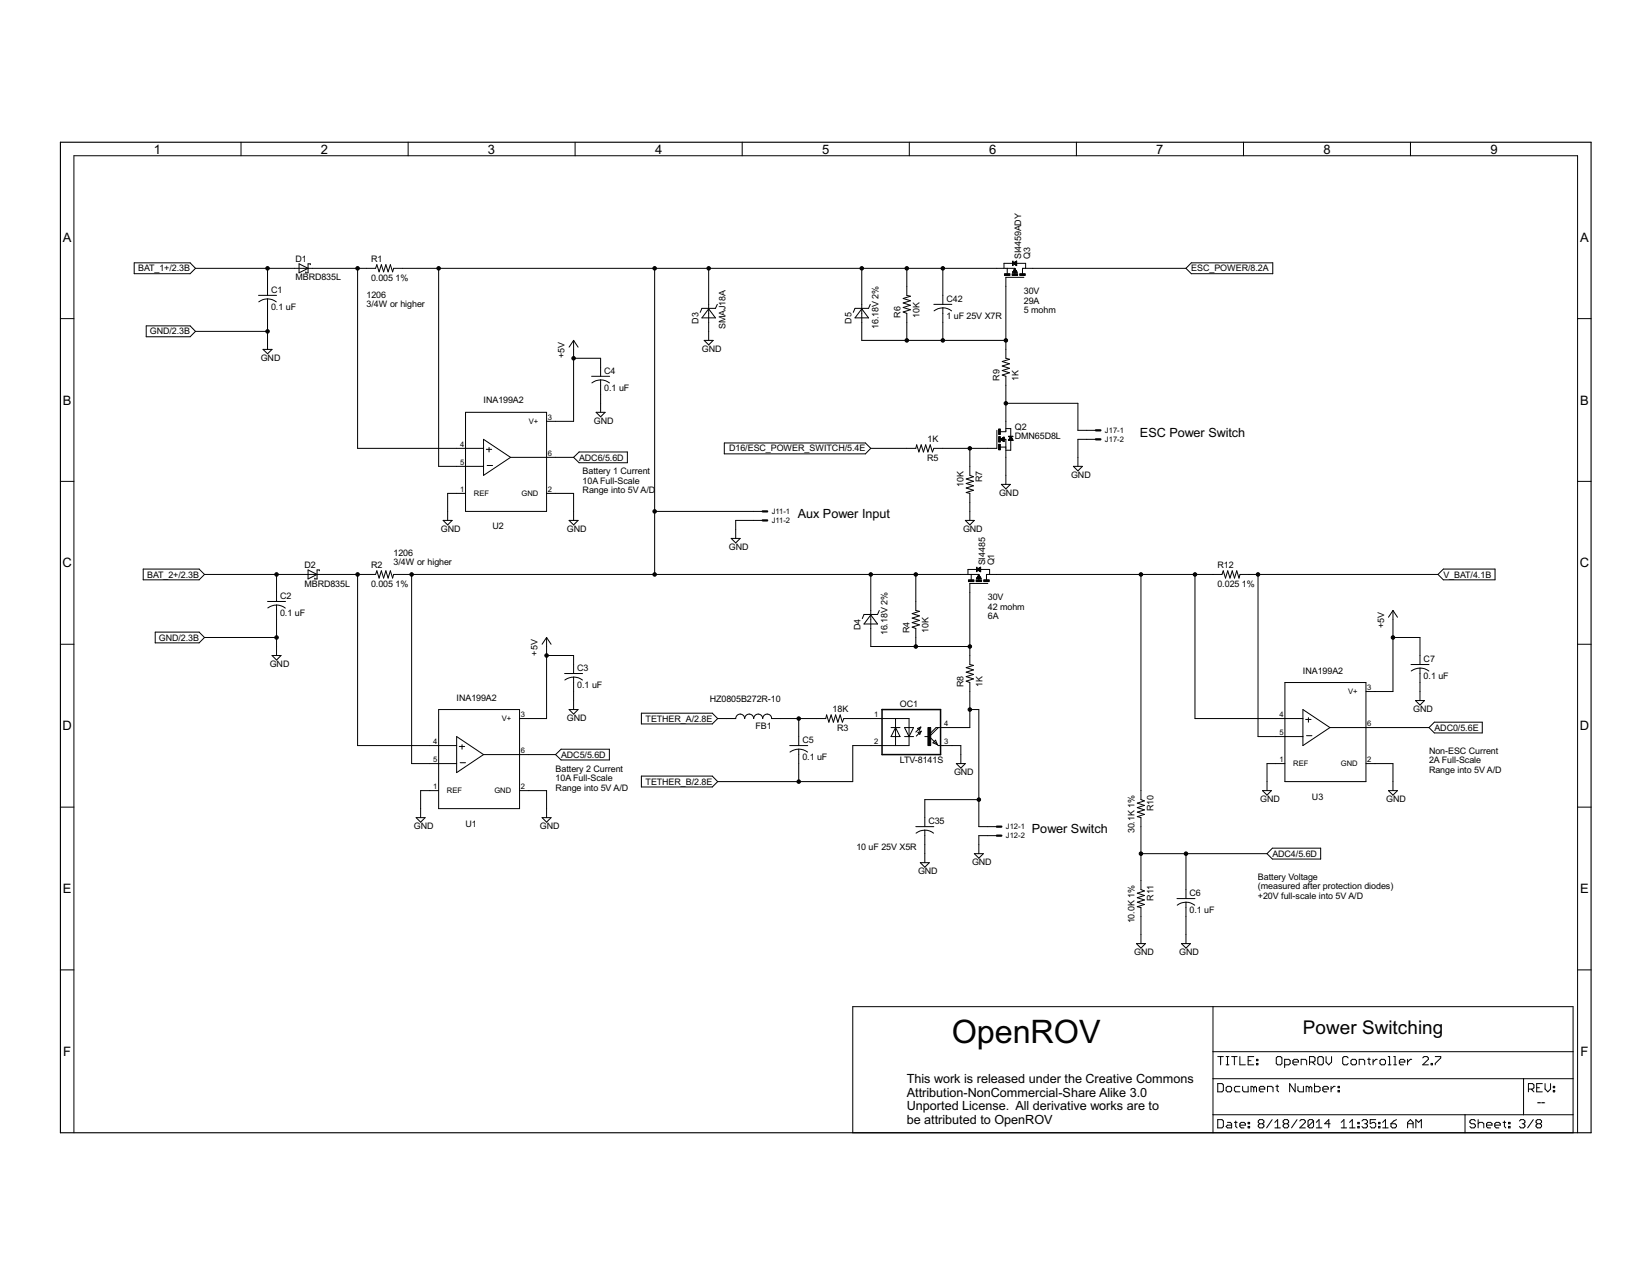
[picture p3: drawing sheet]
<svg xmlns="http://www.w3.org/2000/svg" width="279mm" height="216mm" viewBox="0 0 279 216" stroke-linecap="round" stroke-linejoin="round" font-family="sans-serif">
<g fill="none" stroke="#000" stroke-width=".17">
<path d="M40.8 24.1v2.3M69.1 24.1v2.3M97.3 24.1v2.3M125.6 24.1v2.3M153.9 24.1v2.3M182.2 24.1v2.3M210.4 24.1v2.3M238.7 24.1v2.3M10.2 53.9h2.3M22.7 44.5h9.5l.9 .9-.9 .9h-9.5zM24.7 55.1h7.5l.9 1-.9 .9h-7.5zM33.1 45.4h30.5l.2-.6 .4 1.2 .3-1.2 .4 1.2 .4-1.2 .4 1.2 .4-1.2 .3 1.2 .2-.6h105.1v1"/>
<path d="M33.1 56.1h12.2M43.8 50h3M44.5 59.1h1.5l-.7 .8zM45.3 50.6a2.36 2.36 0 0 1 1.5 .5M45.3 50.6a2.36 2.36 0 0 0-1.5 .5M45.3 45.4v4.6M45.3 50.6v8.5M50.6 44.6l1.5 .8-1.5 .8zM52.5 44.8v-.2h-.4v1.6h-.3v-.2M60.5 45.4v30.5h21.3M74.2 45.4v33.5h7.6M97.1 57.6v13.7h-4.6"/>
<path d="M97.1 57.6l.7 1.1M97.1 57.6l-.8 1.1M110.8 45.4v51.8M119.2 57.6h1.5l-.8 .8zM119.9 52.3l1.2 1.5h-2.3zM119.9 45.4v12.2M121.4 51.5l-.3 .7h-2.3l-.3 .7M145.8 52.3l1.2 1.5h-2.3zM145.8 45.4v12.2h24.4M147.3 51.5l-.3 .7h-2.3l-.3 .7M153.5 45.4v4.6l.6 .1-1.3 .4 1.3 .4-1.3 .4 1.3 .3-1.3 .4 1.3 .4-1.3 .4 .7 .2v4.6M158 51.5h3.1"/>
<path d="M159.6 52.1a2.36 2.36 0 0 1 1.4 .5M159.6 52.1a2.36 2.36 0 0 0-1.5 .5M159.6 45.4v6.1M159.6 52.1v5.5M169.9 45.4v-.8h3.7v.8M170.5 45.4v.9M171.4 46h.7M171.4 44.6l.6-.4v.7zM171.4 45.9h.6M171.5 45.9h.5M171.5 44.6h.5M171.5 45.8h.5"/>
<path d="M171.5 44.5h.5M171.6 45.8h.3M171.6 44.5h.4M171.6 45.7h.3M171.6 44.7h.4M171.7 45.6h.1M171.7 44.4h.3M171.7 44.7h.3M171.7 45.5h.1M171.7 45.5l.4 .6h-.7zM171.8 44.3h.2M171.8 44.8h.2"/>
<path d="M171.9 44.3h.1M171.9 44.8h.1M171.9 44.9h.1M172 44.2h.1M172 44.9h.1M173.3 46.9h-3.1v13.7l.6 .2-1.2 .4 1.2 .4-1.2 .3 1.2 .4-1.2 .4 1.2 .4-1.2 .4 .6 .2v9.3h-.9M200.7 45.4h-27.7v.9M201.6 44.5h13.8v1.8h-13.8l-.9-.9zM267 53.9h2.3M78.8 69.8h13.7v16.7h-13.7zM81.8 74.3l4.6 3.1-4.6 3zM82.3 76h.9"/>
<path d="M82.4 78.8h1M82.8 75.7v.8M86.4 77.4h10.7M97.1 77.4l.9-.9h8.2v1.8h-8.2zM97.1 60.6h4.5v3.1M100.1 63.7h3.1M100.9 69.8h1.5l-.8 .7zM101.6 64.3a2.36 2.36 0 0 1 1.5 .5M101.6 64.3a2.36 2.36 0 0 0-1.4 .5M101.6 64.3v5.5M122.6 75h23.9l.9 .9-.9 .9h-23.9zM164.1 75.9v4.5l.6 .3-1.2 .3 1.2 .4-1.2 .4 1.2 .4-1.2 .4 1.2 .4-1.2 .3 .6 .2v4.6"/>
<path d="M168.7 72.8v3.1h-10.7l-.2 .6-.4-1.2-.4 1.2-.3-1.2-.4 1.2-.4-1.2-.4 1.2-.4-1.2-.1 .6h-7.6M169.3 74.3l.6-.3v.7M169.3 74.3h.9v7.7M169.3 75.6h.9M169.3 74.3l.6 .4M169.3 74.4h.6M169.4 74.4h.5M169.4 74.3h.5M169.5 74.3h.4M169.5 74.5h.4M169.5 74.2h.4M169.6 74.5h.3"/>
<path d="M169.6 74.1h.3M169.7 74.1h.2M169.7 74.6h.2M169.8 74h.1M169.8 74.7h.1M169.9 74.7h.1M169.9 74h.1M170.2 72.5h.8v1.4M170.2 68.2h12.2v4.6h3.1M170.7 74.5h.7M170.7 74.4h.7M170.8 74.4h.6"/>
<path d="M170.8 74.3h.5M170.9 74.2h.4M170.9 74.1h.3M171 74h.2M171 74h.1M171 73.9h.1M171 74.5v1.7h-.8M171 73.9l.4 .6h-.7zM181.7 78.9h1.5l-.8 .8zM185.5 74.3h-3.1v4.6M10.2 81.4h2.3M24.2 96.3h9.5l.9 .9-.9 .9h-9.5z"/>
<path d="M34.6 97.2h29l.2-.6 .4 1.2 .3-1.2 .4 1.2 .4-1.2 .4 1.2 .4-1.2 .3 1.2 .2-.6h99.1v1M46.8 97.2v4.6M52.1 96.4l1.6 .8-1.6 .8zM54 96.6v-.2h-.3v1.6h-.4v-.2M60.5 97.2v29h16.8M69.7 97.2v32h7.6M75 88.1h1.5l-.7 .7zM78.8 83.5h-3v4.6M92.5 83.5h4.6v4.6M96.3 88.1h1.5l-.7 .7zM110.8 86.5h18.3M123.7 91.1h1.6l-.8 .8z"/>
<path d="M129.1 88.1h-4.6v3M147.4 97.2v12.2h16.7M155 97.2v6.1l.6 .1-1.2 .4 1.2 .4-1.2 .4 1.2 .4-1.2 .3 1.2 .4-1.2 .4 .6 .2v3.1M163.4 88.1h1.5l-.8 .7zM164.4 97.2v.9M165.3 97.8h.7M165.3 96.4h-1.5v.8M165.3 96.4l.6-.4v.7zM165.4 97.7h.5M165.4 96.4h.5M165.4 96.3l2.1 .1v.8M165.4 96.3h.5"/>
<path d="M165.4 97.6h.5M165.5 96.4h.4M165.5 97.6h.3M165.5 97.5h.3M165.5 96.5h.4M165.5 96.2h.4M165.5 97.4h.3M165.6 97.4h.1M165.6 96.2h.3M165.6 97.3h.1M165.7 97.3l.3 .6h-.7zM165.7 97.3h.1"/>
<path d="M165.7 96.6h.2M165.7 96.1h.2M165.8 96.1h.1M165.8 96.6h.1M165.8 96.7h.1M165.9 96h.1M165.9 96.7h.1M167.2 98.7h-3.1v13.7l.6 .2-1.2 .4 1.2 .3-1.2 .4 1.2 .4-1.2 .4 1.2 .4-1.2 .4 .6 .2v7.6h-5.7l-1.1 1.1M169.5 82h1.5l-.8 .7zM193.1 97.2v38.1l.6 .2-1.2 .4 1.2 .4-1.2 .4 1.2 .3-1.2 .4 1.2 .4-1.2 .4 .6 .1v12.2l.6 .2-1.2 .4 1.2 .4-1.2 .4 1.2 .4-1.2 .4 1.2 .3-1.2 .4 .6 .2v6.1M202.2 97.2v24.4h18.3M212.9 97.2v27.4h7.6"/>
<path d="M243.4 97.2h-33.6l-.1 .6-.4-1.2-.4 1.2-.4-1.2-.3 1.2-.4-1.2-.4 1.2-.4-1.2-.2 .6h-39.9v.9M244.3 96.3h8.7v1.8h-8.7l-.9-.9zM267 81.4h2.3M10.2 109h2.3M26.3 107h7.4l.9 .9-.9 .9h-7.4zM34.6 107.9h12.2M45.3 101.8h3M45.3 102.9l.7-.4 .8-.1v8.5M46 110.9h1.6l-.8 .8zM46.8 102.4l.8 .1 .7 .4M92.5 107.9v13.7h-4.6M92.5 110.9h4.6v3.1"/>
<path d="M92.5 107.9l.8 1.1M92.5 107.9l-.8 1.1M95.5 114h3.1M97.1 114.6a2.36 2.36 0 0 1 1.5 .5M97.1 114.6l-.8 .1-.7 .4M97.1 114.6v5.5M147.4 104.1l1.1 1.5h-2.3zM148.8 103.3l-.3 .7h-2.3l-.3 .7M217.4 115.5h13.8v16.7h-13.8zM235.7 103.3v13.7h-4.5M235.7 107.9h4.6v4.5M235.7 103.3l.8 1.1"/>
<path d="M235.7 103.3l-.7 1.1M238.8 112.4h3M239.5 118.5h1.6l-.8 .8zM240.3 113a2.36 2.36 0 0 1 1.5 .5M240.3 113.1l-.8 .1-.7 .3M240.3 113.1v5.4M267 109h2.3M10.2 136.6h2.3M70.4 138.3h1.5l-.7 .8zM74.2 120.1h13.7v16.7h-13.7zM74.2 133.8h-3v4.5M77.3 124.6l4.5 3.1-4.5 3z"/>
<path d="M77.7 126.3h.9M77.9 129.1h.9M78.2 126v.8M81.8 127.7h12.2M87.9 133.8h4.6v4.5M91.7 138.3h1.6l-.8 .8zM94 127.7l1-.9h8.1v1.8h-8.1zM96.3 120.1h1.5l-.7 .7zM108.5 131.3h12l1 .9-1 1h-12zM108.5 120.7h12l1 .9-1 .9h-12zM121.5 121.6h3a.76 .76 0 0 1 .8-.8 .76 .76 0 0 1 .7 .8 .76 .76 0 0 1 .8-.8 .76 .76 0 0 1 .8 .8 .76 .76 0 0 1 .7-.8 .76 .76 0 0 1 .8 .8 .76 .76 0 0 1 .7-.8 .76 .76 0 0 1 .8 .8h9.1l.2-.6 .4 1.2 .4-1.2 .3 1.2 .4-1.2 .4 1.2 .4-1.2 .4 1.2 .2-.6h11v4.6h-9.5v6h-22.8M133.6 126.2h3.1"/>
<path d="M135.2 126.7a2.48 2.48 0 0 1 1.5 .6M135.2 126.8l-.8 .1-.7 .4M135.2 121.6v4.6M135.2 126.8v5.4M150.8 123.1h1.5M151.6 123.1l.7 1.5h-1.5zM151.6 121.6v4.6M153.1 124.6h1.5M153.1 123.1h1.5l-.8 1.5zM155 139.9h3M155.3 123.3l.5-.3-.2 .5zM155.4 123.9l.5-.2-.2 .5z"/>
<path d="M155.8 123l-.8 .9M155.9 123.7l-.8 .8M156.5 124.6h.8M157.3 124.6l1.5 1.6h3.8v3M158.3 125.2l.3 .8-.7-.3zM158.8 123.1l-1.5 1.5M161.8 129.2h1.6l-.8 .8zM164.1 120.1h1.6v19.8h3M165.7 135.3h-9.2v4.6M213.7 133.8h1.5l-.8 .7zM217.4 129.2h-3v4.6M220.5 120.1l4.6 3-4.6 3.1z"/>
<path d="M221 121.7h.9M221.1 124.5h.9M221.4 121.4v.8M225.1 123.1h16.7M231.2 129.2h4.5v4.6M235 133.8h1.5l-.8 .7zM242.7 122.2h8.1v1.8h-8.1l-.9-.9zM267 136.6h2.3M155.7 146h1.6l-.8 .7zM156.5 140.5a2.36 2.36 0 0 1 1.5 .5M156.5 140.5a2.36 2.36 0 0 0-1.5 .5M156.5 140.5v5.5"/>
<path d="M164.9 144.4h1.5l-.7 .8zM168.7 141.4h-3v3M192.3 159.7h1.5l-.7 .7zM193.1 144.4h21.3M199.2 152h3M199.9 159.7h1.6l-.8 .7zM200.7 152.7a2.36 2.36 0 0 1 1.5 .5M200.7 152.7a2.36 2.36 0 0 0-1.5 .5M200.7 144.4v7.6M200.7 152.7v7M215.3 143.5h8.2v1.9h-8.2l-.9-1zM10.2 164.1h2.3"/>
<path d="M144.3 170.3h121.9v21.4h-121.9zM205.3 170.3v21.4M205.3 177.9h60.9M206.1 178.8h.9M206.6 178.8v1.4M207.5 178.8h.5M207.7 178.8v1.4M208.4 178.8h1M208.9 178.8v1.4M209.8 178.8v1.4h1M211.2 179.5h.5M212.2 178.8h-1v1.4h1"/>
<path d="M212.6 179.9h.3v.3h-.3zM212.6 179.2h.3v.3h-.3zM216 179l.2-.2h.5l.2 .2v.9l-.2 .3h-.5l-.2-.3zM218.8 179.7h.9v-.2l-.2-.3h-.5l-.2 .3v.4l.2 .3h.5M221.6 179.7h.7l.2-.2v-.5l-.2-.2h-.7v1.4M222.1 179.7l.4 .5M223 179l.2-.2h.5l.2 .2v.9l-.2 .3h-.5l-.2-.3zM224.4 178.8v.9l.5 .5 .4-.5v-.9M228.2 179l-.3-.2h-.4l-.3 .2v.9l.3 .3h.4l.3-.3M228.6 179.5l.3-.3h.4l.3 .3v.4l-.3 .3h-.4l-.3-.3zM231.4 179.2h.5M231.7 179v.9l.2 .3"/>
<path d="M232.4 179.2v1M233.1 179.2h-.3l-.4 .5M233.8 179.2h.4l.3 .3v.4l-.3 .3h-.4l-.3-.3v-.4zM234.9 178.8h.3v1.4M235.9 178.8h.2v1.4M236.8 179.7h.9v-.2l-.2-.3h-.5l-.2 .3v.4l.2 .3h.5M238.2 179.2v1M238.9 179.2h-.2l-.5 .5M240.8 179l.2-.2h.5l.2 .2v.2l-.9 1h.9M242.2 179.9h.2v.3h-.2zM242.9 178.8h.9v.2l-.9 .9v.3M267 164.1h2.3"/>
<path d="M12.5 191.7v-165.3h254.5v165.3M205.3 182.5h60.9M205.3 188.6h60.9M206.1 183.3h.7l.2 .3v.9l-.2 .2h-.7zM206.1 189.4h.7l.2 .3v.9l-.2 .2h-.7zM207.5 184l.2-.2h.5l.2 .2v.5l-.2 .2h-.5l-.2-.2zM207.5 180.2h.5M207.7 189.9h.5l.2 .2v.7h-.7l-.2-.2 .2-.2h.7M208.9 189.9h.5M209.1 189.7v.9l.3 .2M209.8 190.4h1v-.3l-.3-.2h-.4l-.3 .2v.5l.3 .2h.4M209.8 183.8h-.7l-.2 .2v.5l.2 .2h.7"/>
<path d="M210.3 183.8v.7l.2 .2h.7v-.9M211.2 190.6h.3v.2h-.3zM211.2 189.9h.3v.2h-.3zM212.2 184l-.3-.2h-.2v.9M212.2 184l.2-.2 .2 .2v.7M212.2 184v.7M213.1 184.3h.9v-.3l-.2-.2h-.5l-.2 .2v.5l.2 .2h.5M213.2 190.1l-.3 .3v.2l.3 .2h.5l.2-.2v-.2l-.2-.3M213.2 190.1l-.3-.2v-.2l.3-.3h.5l.2 .3v.2l-.2 .2M213.2 190.1h.5M214.5 184.7v-.9h.7l.2 .2v.7M215.3 189.4l-.9 1.4"/>
<path d="M215.8 190.8h.9M215.8 189.9l.4-.5v1.4M215.9 183.8h.5M216.1 183.6v.9l.3 .2M217.4 190.1l-.3 .3v.2l.3 .2h.4l.3-.2v-.2l-.3-.3M217.4 190.1l-.3-.2v-.2l.3-.3h.4l.3 .3v.2l-.3 .2M217.4 190.1h.4M217.4 180.2h.7l.2-.3v-.4l-.2-.3h-.7v1.4M219.2 183.3v1.4l-1-1.4v1.4M219.5 189.4l-.9 1.4M219.6 183.8v.7l.3 .2h.7v-.9M220 189.7l.2-.3h.5l.2 .3v.2l-.9 .9h.9"/>
<path d="M220.2 180.2v-1h.7l.2 .3v.7M221.5 184l-.2-.2h-.3v.9M221.5 184v.7M221.5 184l.3-.2 .2 .2v.7M222.3 189.7v.9l-.2 .2h-.5l-.2-.2M222.3 189.7l-.2-.3h-.5l-.2 .3v.9M222.3 189.7l-.9 .9M222.5 183.3v1.4h.7l.2-.2v-.5l-.2-.2h-.7M222.8 190.8h.9M222.8 189.9l.4-.5v1.4M223.9 184.3h.9v-.3l-.2-.2h-.5l-.2 .2v.5l.2 .2h.5M225.1 190.1h-.9l.7-.7v1.4"/>
<path d="M225.3 183.8v.9M226 183.8h-.3l-.4 .5M226.4 184.5h.3v.2h-.3zM226.4 183.8h.3v.2h-.3zM227 190.8h.9M227 189.9l.4-.5v1.4M228.4 190.8h.9M228.4 189.9l.5-.5v1.4M229.8 190.6h.2v.2h-.2zM229.8 189.9h.2v.2h-.2zM230 180.2v-1h.7l.2 .3v.7M230.5 189.7l.2-.3h.5l.2 .3v.2l-.2 .2"/>
<path d="M230.9 190.1h.3M231.2 190.1l.2 .3v.2l-.2 .2h-.5l-.2-.2M232.8 189.4h-.9v.7l.4-.2h.3l.2 .2v.5l-.2 .2h-.5l-.2-.2M233.3 190.6h.2v.2h-.2zM233.3 189.9h.2v.2h-.2zM234 190.8h.9M234 189.9l.5-.5v1.4M234.9 180.2h.5M235.4 190.1h.7l.2 .3v.2l-.2 .2h-.5l-.2-.2zM235.9 180.2h.4M236.3 189.4l-.4 .3-.5 .4M238.2 190.1h.9"/>
<path d="M238.2 190.8v-.9l.5-.5 .4 .5v.9M239.6 190.8v-1.4l.5 .5 .4-.5v1.4M247.9 188.6v3.1M249.7 189.7l-.3-.3h-.4l-.2 .3v.2l.2 .2h.4l.3 .3v.2l-.3 .2h-.4l-.2-.2M250.1 190.1l.3-.2h.5l.2 .2v.7M250.1 189.4v1.4M251.6 190.4h.9v-.3l-.2-.2h-.5l-.2 .2v.5l.2 .2h.5M253 190.4h.9v-.3l-.2-.2h-.5l-.2 .2v.5l.2 .2h.5M254.4 189.9h.4M254.6 189.7v.9l.2 .2M255.3 190.6h.2v.2h-.2zM255.3 189.9h.2v.2h-.2z"/>
<path d="M257.1 189.7l.3-.3h.4l.3 .3v.2l-.3 .2M257.6 190.1h.2M257.8 182.5v6.1M257.8 190.1l.3 .3v.2l-.3 .2h-.4l-.3-.2M258.7 184.3h.7l.2-.3v-.4l-.2-.3h-.7v1.4M259.1 184.3l.5 .4M259.5 189.4l-1 1.4M260.1 184h.4M260.2 190.1l-.3 .3v.2l.3 .2h.4l.3-.2v-.2l-.3-.3M260.2 190.1l-.3-.2v-.2l.3-.3h.4l.3 .3v.2l-.3 .2M260.2 190.1h.4M261 183.3h-.9v1.4h.9"/>
<path d="M261.5 183.3v1l.4 .4 .5-.4v-1M262.9 184.5h.2v.2h-.2zM262.9 183.8h.2v.2h-.2z"/>
</g>
<path d="M10.2 24.1h259.1v167.6h-259.1z" fill="none" stroke="#000" stroke-width=".19"/>
<g fill="#000" stroke="#000" stroke-width=".17">
<path d="M170 46.3h.9v.3h-.9zM171.3 46.3h.9v.3h-.9zM171.4 44.2v.7zM172.6 46.3h.9v.3h-.9zM169 72.6h.3v.9h-.3zM169 73.9h.3v.9h-.3zM169 75.2h.3v.9h-.3zM170.7 73.8l.7 .1zM163.9 98.1h.9v.3h-.9zM165.2 98.1h.9v.3h-.9zM165.3 96l.1 .7zM166.5 98.1h.9v.3h-.9z"/>
<path d="M157 123.1h.5v3.1h-.5z"/>
</g>
<path d="M149.3 120.1h9.9v7.6h-9.9z" fill="none" stroke="#000" stroke-width=".25"/>
<path d="M185.5 72.8h.7M185.5 74.3h.7M129.1 86.5h.7M129.1 88.1h.7M168.7 139.9h.8M168.7 141.4h.8" fill="none" stroke="#000" stroke-width=".38"/>
<g fill="#000" stroke="#000" stroke-width=".17">
<circle cx="45.3" cy="45.4" r=".3"/>
<circle cx="45.3" cy="56.1" r=".3"/>
<circle cx="60.5" cy="45.4" r=".3"/>
<circle cx="74.2" cy="45.4" r=".3"/>
<circle cx="110.8" cy="45.4" r=".3"/>
<circle cx="119.9" cy="45.4" r=".3"/>
<circle cx="145.8" cy="45.4" r=".3"/>
<circle cx="153.5" cy="57.6" r=".3"/>
<circle cx="153.5" cy="45.4" r=".3"/>
<circle cx="159.6" cy="57.6" r=".3"/>
<circle cx="159.6" cy="45.4" r=".3"/>
<circle cx="170.2" cy="57.6" r=".3"/>
<circle cx="97.1" cy="60.6" r=".3"/>
<circle cx="164.1" cy="75.9" r=".3"/>
<circle cx="170.2" cy="68.2" r=".3"/>
<circle cx="46.8" cy="97.2" r=".3"/>
<circle cx="60.5" cy="97.2" r=".3"/>
<circle cx="69.7" cy="97.2" r=".3"/>
<circle cx="110.8" cy="97.2" r=".3"/>
<circle cx="110.8" cy="86.5" r=".3"/>
<circle cx="147.4" cy="97.2" r=".3"/>
<circle cx="155" cy="97.2" r=".3"/>
<circle cx="193.1" cy="97.2" r=".3"/>
<circle cx="202.2" cy="97.2" r=".3"/>
<circle cx="212.9" cy="97.2" r=".3"/>
<circle cx="46.8" cy="107.9" r=".3"/>
<circle cx="92.5" cy="110.9" r=".3"/>
<circle cx="155" cy="109.4" r=".3"/>
<circle cx="164.1" cy="109.4" r=".3"/>
<circle cx="235.7" cy="107.9" r=".3"/>
<circle cx="135.2" cy="132.2" r=".3"/>
<circle cx="135.2" cy="121.6" r=".3"/>
<circle cx="164.1" cy="120.1" r=".3"/>
<circle cx="165.7" cy="135.3" r=".3"/>
<circle cx="193.1" cy="144.4" r=".3"/>
<circle cx="200.7" cy="144.4" r=".3"/>
</g>
<text font-size="6.1" x="161.1" y="176.4">OpenROV</text>
<text font-size="3.6" x="220.5" y="174.9">Power Switching</text>
<g font-size="2.5">
<text x="26" y="26">1</text>
<text x="54.3" y="26">2</text>
<text x="82.6" y="26">3</text>
<text x="110.9" y="26">4</text>
<text x="139.1" y="26">5</text>
<text x="167.4" y="26">6</text>
<text x="195.7" y="26">7</text>
<text x="224" y="26">8</text>
<text x="252.2" y="26">9</text>
<text x="10.6" y="40.9">A</text>
<text x="267.4" y="40.9">A</text>
<text x="10.6" y="68.5">B</text>
<text x="267.4" y="68.5">B</text>
<text x="10.6" y="96">C</text>
<text x="267.3" y="96">C</text>
<text x="10.6" y="123.6">D</text>
<text x="267.3" y="123.6">D</text>
<text x="10.6" y="151.1">E</text>
<text x="267.4" y="151.1">E</text>
<text x="10.7" y="178.7">F</text>
<text x="267.4" y="178.7">F</text>
</g>
<g font-size="2.4">
<text x="192.9" y="73.9">ESC Power Switch</text>
<text x="135" y="87.6">Aux Power Input</text>
<text x="174.6" y="140.9">Power Switch</text>
<text x="153.5" y="183.3">This work is released under the Creative Commons</text>
<text x="153.5" y="185.6">Attribution-NonCommercial-Share Alike 3.0</text>
<text x="153.5" y="187.9">Unported License. All derivative works are to</text>
<text x="153.5" y="190.1">be attributed to OpenROV</text>
<text x="260.1" y="187.1">--</text>
</g>
<g font-size="1.7">
<text x="23.4" y="45.9">BAT_1+/2.3B</text>
<text x="50" y="47.5">MBRD835L</text>
<text x="50" y="44.3">D1</text>
<text x="62.8" y="47.5">0.005</text>
<text x="62.8" y="44.3">R1</text>
<text x="66.9" y="47.5">1%</text>
<text x="172.8" y="43.9" transform="rotate(-90 172.8 43.9)">SI4459ADY</text>
<text x="174.3" y="43.9" transform="rotate(-90 174.3 43.9)">Q3</text>
<text x="201.6" y="45.9">ESC_POWER/8.2A</text>
<text x="45.9" y="52.5">0.1 uF</text>
<text x="45.9" y="49.6">C1</text>
<text x="62" y="50.3">1206</text>
<text x="62" y="51.9">3/4W or higher</text>
<text x="152.4" y="53.8" transform="rotate(-90 152.4 53.8)">R6</text>
<text x="155.6" y="53.8" transform="rotate(-90 155.6 53.8)">10K</text>
<text x="160.2" y="51.1">C42</text>
<text x="173.3" y="49.8">30V</text>
<text x="173.3" y="51.4">29A</text>
<text x="173.3" y="53">5 mohm</text>
<text x="25.4" y="56.6">GND/2.3B</text>
<text x="118.2" y="54.8" transform="rotate(-90 118.2 54.8)">D3</text>
<text x="118.8" y="59.5">GND</text>
<text x="122.8" y="55.7" transform="rotate(-90 122.8 55.7)">SMAJ18A</text>
<text x="144.1" y="54.8" transform="rotate(-90 144.1 54.8)">D5</text>
<text x="148.7" y="55.7" transform="rotate(-90 148.7 55.7)">16.18V 2%</text>
<text x="160.2" y="54">1 uF 25V X7R</text>
<text x="44.1" y="61">GND</text>
<text x="95.6" y="60.6" transform="rotate(-90 95.6 60.6)">+5V</text>
<text x="102.3" y="63.3">C4</text>
<text x="169.2" y="64.4" transform="rotate(-90 169.2 64.4)">R9</text>
<text x="172.4" y="64.4" transform="rotate(-90 172.4 64.4)">1K</text>
<text x="81.8" y="68.2">INA199A2</text>
<text x="100.5" y="71.7">GND</text>
<text x="102.3" y="66.2">0.1 uF</text>
<text x="98" y="77.9">ADC6/5.6D</text>
<text x="123.4" y="76.4">D16/ESC_POWER_SWITCH/5.4E</text>
<text x="156.9" y="78">R5</text>
<text x="157" y="74.8">1K</text>
<text x="171.7" y="74.3">DMN65D8L</text>
<text x="171.7" y="72.8">Q2</text>
<text x="98.6" y="80.3">Battery 1 Current</text>
<text x="98.6" y="81.9">10A Full-Scale</text>
<text x="98.6" y="83.5">Range into 5V A/D</text>
<text x="163" y="82.3" transform="rotate(-90 163 82.3)">10K</text>
<text x="166.2" y="81.6" transform="rotate(-90 166.2 81.6)">R7</text>
<text x="169.1" y="83.9">GND</text>
<text x="181.3" y="80.8">GND</text>
<text x="74.6" y="90">GND</text>
<text x="83.4" y="89.6">U2</text>
<text x="95.9" y="90">GND</text>
<text x="163" y="90">GND</text>
<text x="66.6" y="94.1">1206</text>
<text x="66.6" y="95.7">3/4W or higher</text>
<text x="123.4" y="93">GND</text>
<text x="166.7" y="95.7" transform="rotate(-90 166.7 95.7)">SI4485</text>
<text x="168.2" y="95.7" transform="rotate(-90 168.2 95.7)">Q1</text>
<text x="24.9" y="97.7">BAT_2+/2.3B</text>
<text x="47.4" y="101.4">C2</text>
<text x="51.5" y="99.3">MBRD835L</text>
<text x="51.5" y="96.1">D2</text>
<text x="62.8" y="99.3">0.005</text>
<text x="62.8" y="96.1">R2</text>
<text x="66.9" y="99.3">1%</text>
<text x="167.2" y="101.6">30V</text>
<text x="206" y="99.3">0.025</text>
<text x="206" y="96.1">R12</text>
<text x="210.2" y="99.3">1%</text>
<text x="244.3" y="97.7">V_BAT/4.1B</text>
<text x="47.4" y="104.3">0.1 uF</text>
<text x="145.6" y="106.6" transform="rotate(-90 145.6 106.6)">D4</text>
<text x="150.2" y="107.5" transform="rotate(-90 150.2 107.5)">16.18V 2%</text>
<text x="153.9" y="107.1" transform="rotate(-90 153.9 107.1)">R4</text>
<text x="157.1" y="107.1" transform="rotate(-90 157.1 107.1)">10K</text>
<text x="167.2" y="103.2">42 mohm</text>
<text x="167.2" y="104.8">6A</text>
<text x="234.2" y="106.3" transform="rotate(-90 234.2 106.3)">+5V</text>
<text x="26.9" y="108.4">GND/2.3B</text>
<text x="45.7" y="112.8">GND</text>
<text x="91" y="110.9" transform="rotate(-90 91 110.9)">+5V</text>
<text x="97.7" y="113.6">C3</text>
<text x="220.5" y="114">INA199A2</text>
<text x="240.9" y="112.1">C7</text>
<text x="77.3" y="118.5">INA199A2</text>
<text x="97.7" y="116.5">0.1 uF</text>
<text x="120.1" y="118.8">HZ0805B272R-10</text>
<text x="152.3" y="119.7">OC1</text>
<text x="163.1" y="116.2" transform="rotate(-90 163.1 116.2)">R8</text>
<text x="166.3" y="116.2" transform="rotate(-90 166.3 116.2)">1K</text>
<text x="240.9" y="114.9">0.1 uF</text>
<text x="95.9" y="122">GND</text>
<text x="109.3" y="122.1">TETHER_A/2.8E</text>
<text x="127.9" y="123.4">FB1</text>
<text x="135.8" y="125.8">C5</text>
<text x="140.9" y="120.5">18K</text>
<text x="141.6" y="123.7">R3</text>
<text x="239.2" y="120.4">GND</text>
<text x="242.7" y="123.6">ADC0/5.6E</text>
<text x="94" y="130.5">Battery 2 Current</text>
<text x="94.9" y="128.2">ADC5/5.6D</text>
<text x="135.8" y="128.7">0.1 uF</text>
<text x="152.3" y="129.1">LTV-8141S</text>
<text x="161.5" y="131.1">GND</text>
<text x="241.8" y="127.5">Non-ESC Current</text>
<text x="241.8" y="129.1">2A Full-Scale</text>
<text x="241.8" y="130.7">Range into 5V A/D</text>
<text x="94" y="132.2">10A Full-Scale</text>
<text x="94" y="133.8">Range into 5V A/D</text>
<text x="109.3" y="132.8">TETHER_B/2.8E</text>
<text x="195.2" y="137.3" transform="rotate(-90 195.2 137.3)">R10</text>
<text x="213.3" y="135.7">GND</text>
<text x="222" y="135.3">U3</text>
<text x="234.6" y="135.7">GND</text>
<text x="70" y="140.2">GND</text>
<text x="78.8" y="139.9">U1</text>
<text x="91.4" y="140.2">GND</text>
<text x="144.9" y="143.9">10 uF 25V X5R</text>
<text x="157.1" y="139.5">C35</text>
<text x="192" y="141" transform="rotate(-90 192 141)">30.1K 1%</text>
<text x="155.4" y="147.9">GND</text>
<text x="164.5" y="146.3">GND</text>
<text x="212.9" y="148.8">Battery Voltage</text>
<text x="215.3" y="145">ADC4/5.6D</text>
<text x="195.2" y="152.4" transform="rotate(-90 195.2 152.4)">R11</text>
<text x="201.3" y="154.6">0.1 uF</text>
<text x="201.3" y="151.7">C6</text>
<text x="212.9" y="150.4">(measured after protection diodes)</text>
<text x="212.9" y="152">+20V full-scale into 5V A/D</text>
<text x="191.9" y="161.6">GND</text>
<text x="192" y="156.2" transform="rotate(-90 192 156.2)">10.0K 1%</text>
<text x="199.6" y="161.6">GND</text>
</g>
<g font-size="1.4">
<text x="89.5" y="71.8">V+</text>
<text x="92.7" y="71.1">3</text>
<text x="77.9" y="75.7">4</text>
<text x="92.7" y="77.2">6</text>
<text x="187" y="73.3">J17-1</text>
<text x="187" y="74.8">J17-2</text>
<text x="77.9" y="78.7">5</text>
<text x="77.9" y="83.3">1</text>
<text x="80.2" y="83.9">REF</text>
<text x="88.2" y="83.9">GND</text>
<text x="92.7" y="83.3">2</text>
<text x="130.6" y="87">J11-1</text>
<text x="130.6" y="88.5">J11-2</text>
<text x="228.1" y="117.5">V+</text>
<text x="231.4" y="116.8">3</text>
<text x="73.3" y="125.9">4</text>
<text x="84.9" y="122">V+</text>
<text x="88.1" y="121.4">3</text>
<text x="148" y="121.4">1</text>
<text x="148" y="125.9">2</text>
<text x="159.8" y="125.9">3</text>
<text x="159.8" y="122.9">4</text>
<text x="216.5" y="121.4">4</text>
<text x="216.5" y="124.4">5</text>
<text x="231.4" y="122.9">6</text>
<text x="73.3" y="129">5</text>
<text x="88.1" y="127.5">6</text>
<text x="216.5" y="129">1</text>
<text x="218.9" y="129.7">REF</text>
<text x="226.9" y="129.6">GND</text>
<text x="231.4" y="129">2</text>
<text x="73.3" y="133.6">1</text>
<text x="75.6" y="134.2">REF</text>
<text x="83.7" y="134.2">GND</text>
<text x="88.1" y="133.6">2</text>
<text x="170.2" y="140.3">J12-1</text>
<text x="170.2" y="141.8">J12-2</text>
</g>
</svg>
